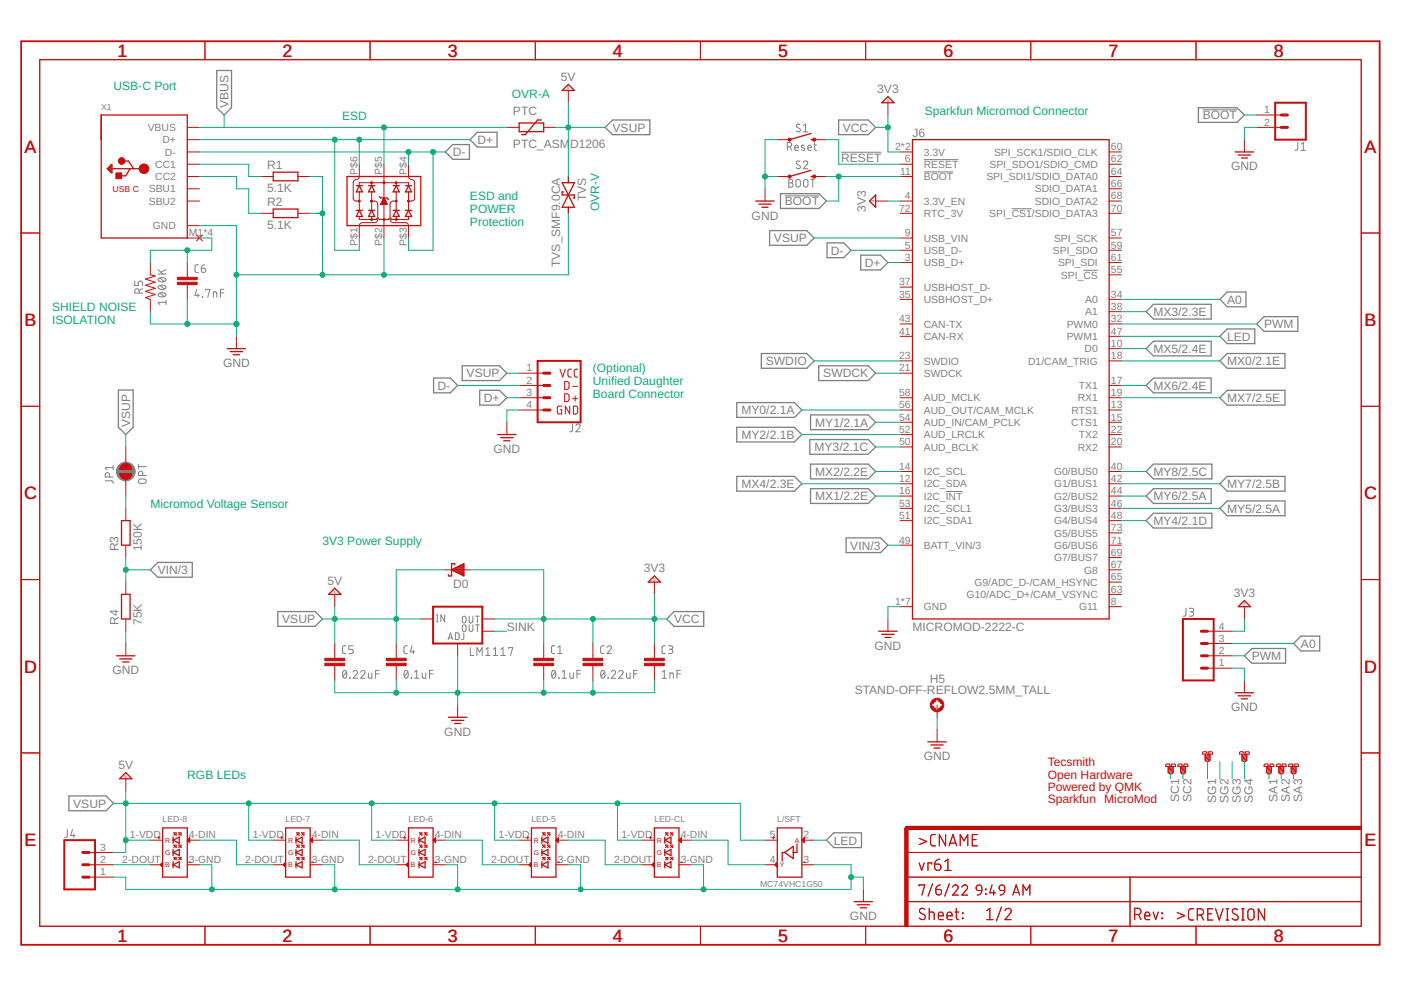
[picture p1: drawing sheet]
<svg xmlns="http://www.w3.org/2000/svg" width="297mm" height="210mm" viewBox="0 0 297 210" stroke-linecap="round" stroke-linejoin="round" font-family="sans-serif">
<g fill="none" stroke="#808080" stroke-width=".21">
<path d="M166.9 31.1h.5a.47 .47 0 0 0 .5-.4 .47 .47 0 0 0-.5-.5h-.5v1.7M167.2 38h.5a.37 .37 0 0 1 .4 .4 .37 .37 0 0 1-.4 .4 .47 .47 0 0 1 .5 .4 .47 .47 0 0 1-.5 .5h-.5zM167.2 38.8h.5M167.5 31.1l.4 .8M168.5 31.3h.7a.39 .39 0 0 0-.2-.5 .39 .39 0 0 0-.5 .3l.1 .7 .6 .1M168.9 38.2l.3-.2 .3 .2 .2 1a.47 .47 0 0 1-.5 .5 .47 .47 0 0 1-.4-.5zM169.6 26.4l-.4-.1-.3 .1-.1 .3 .1 .2 .6 .4a.45 .45 0 0 1 0 .7 .45 .45 0 0 1-.7-.3M169.6 34.2l-.5-.1-.3 .4 .1 .2 .6 .4a.38 .38 0 0 1 .1 .5 .38 .38 0 0 1-.5 .2l-.3-.2M170.3 34.5a.46 .46 0 0 1 .7-.4 .46 .46 0 0 1 .1 .8l-.8 .9h1M170.3 26.7l.5-.4v1.7M170.3 28h1M170.5 38.2l.3-.2 .4 .2 .1 1a.47 .47 0 0 1-.5 .5 .47 .47 0 0 1-.4-.5z"/>
<path d="M170.5 30.9l-.4-.1-.2 .2 .7 .5v.2l-.2 .2-.5-.1M171.3 31.3h.7a.39 .39 0 0 0-.2-.5 .39 .39 0 0 0-.5 .3l.1 .7 .6 .1M171.9 38h.9M172.3 38v1.7M172.6 30.8h.5M172.7 30.2v1.5l.4 .2M178.4 32.3h8.5M195.9 36.4h6.2M195.9 33.8h7.3M255 23.3h7.3M275.1 30.2v1.4l-.5 .3M275.9 31.9h.9"/>
<path d="M275.9 30.6l.4-.4v1.7M28.6 59.6v.9h.7v-.5a.47 .47 0 0 1 .5-.4 .47 .47 0 0 1 .4 .4v.5M33.5 58.1h1.7M33.5 57.2l1 .9M33.6 59.1a1.07 1.07 0 0 1 1.6 .2 .98 .98 0 0 1-1.7 0zM33.9 58.9l.9 .8M35.2 57.2l-1 .5M42.1 56.1l-.5 .1-.3 .3 .1 1.1 .2 .2h.5M42.7 56.9h.5a.47 .47 0 0 1 .4 .5 .47 .47 0 0 1-.5 .4 .47 .47 0 0 1-.4-.5zM43.4 56.1l-.6 .3-.1 .5M166.4 41.5h7.3M214.5 44.3h4.3"/>
<path d="M229.7 57.3h3M29.5 62.1v-.4a.47 .47 0 0 0-.5-.5 .47 .47 0 0 0-.4 .5v.4h1.6M30.2 61.2l-.7 .4M33.6 62.3a1.03 1.03 0 0 1 1.6 .2 1.01 1.01 0 0 1-1.7 0zM33.6 60.7a1.07 1.07 0 0 1 1.6 .2 .98 .98 0 0 1-1.7 0zM33.9 62.1l.9 .8M33.9 60.5l.9 .8M35.2 64.1h-1.7l.4 .5M35.2 63.6v1M41.7 61.3l-.4 1.3h1M42 62.3v.7M42.9 62.9l.1 .1z"/>
<path d="M43.6 61.5v-.2h.9l-.5 1.7M45.2 63v-1.1l.7 .1 .1 1M46.7 62.1h.8M47.5 61.3h-.8v1.7M24 98.7v.9M24 99.1h-1.7l.4 .5M29.4 98.5v.9M29.4 98.9h1.6M121.4 89.9l-.1 1.4-.2 .2h-.3M122.1 90.3a.45 .45 0 0 1 .6-.4 .45 .45 0 0 1 .2 .7l-.8 .9h.9M22.3 101.9l1.4 .1 .3 .2v.3M23.2 101.1v-.4a.47 .47 0 0 0-.4-.5 .47 .47 0 0 0-.5 .5v.4h1.7"/>
<path d="M29.5 101.7l1.1-.1a.47 .47 0 0 1 .4 .4 .47 .47 0 0 1-.4 .5l-1.1-.1-.1-.4zM30.3 100.8v-.4a.47 .47 0 0 0-.5-.5 .47 .47 0 0 0-.4 .5v.4h1.6M200.5 104.2h3.6M73.4 136.9h-.5l-.3 .4v1.1l.3 .2h.5M74.9 136.9h-.9v.8h.5a.46 .46 0 0 1 .4 .4 .46 .46 0 0 1-.4 .5h-.5M86.4 136.9h-.5l-.3 .4 .1 1.1 .2 .2h.5M87.4 136.9l-.4 1.3h.9M87.6 137.8v.8M92.5 131.8h.4M92.5 130.4h.4M92.7 130.4v1.4M94.3 130.4v1.4l-.8-1.4v1.4"/>
<path d="M95 135.6l.5-1.4 .5 1.4M95.1 135.2h.8M96.5 134.2h.6l.2 .2v1l-.2 .2h-.6zM98.1 132.6h.6l.1 .9a.39 .39 0 0 1-.4 .4 .39 .39 0 0 1-.4-.4zM98.1 130.8l.3-.2 .3 .2 .1 .9a.39 .39 0 0 1-.4 .4 .39 .39 0 0 1-.4-.4zM98.3 134.2v1.2l-.4 .2M99.5 132.5v1a.4 .4 0 0 0 .4 .4 .4 .4 0 0 0 .4-.4v-1M99.5 130.6v1.1a.4 .4 0 0 0 .4 .4 .4 .4 0 0 0 .4-.4v-1.1M99.7 137.3v1.7h.8M100.8 130.6h.8M100.8 132.5h.8M101.1 139v-1.7l.6 .9 .5-.9v1.7"/>
<path d="M101.2 130.6v1.5M101.2 132.5v1.4M103 139h.9M103 137.7l.4-.4v1.7M104.6 139h.9M104.6 137.7l.5-.4v1.7M106.2 139h.9M106.2 137.7l.5-.4v1.7M107.8 137.5v-.2h.9l-.5 1.7M117.7 136.9h-.5l-.3 .4v1.1l.3 .2h.5M118.3 138.6h.9M118.3 137.3l.4-.4v1.7"/>
<path d="M128.1 136.9h-.5l-.3 .4 .1 1.1 .2 .2h.5M128.7 137.3a.46 .46 0 0 1 .6-.4 .46 .46 0 0 1 .2 .8l-.8 .9h.9M141.1 136.9h-.5l-.2 .4v1.1l.2 .2h.5M141.7 136.9h.6a.37 .37 0 0 1 .3 .4 .37 .37 0 0 1-.3 .4h-.4M142.2 137.7a.46 .46 0 0 1 .4 .4 .46 .46 0 0 1-.4 .5h-.5M251.4 129v1.4l-.5 .2M252.2 129h.5a.37 .37 0 0 1 .4 .3 .37 .37 0 0 1-.4 .4h-.4M252.6 129.7a.47 .47 0 0 1 .5 .5 .47 .47 0 0 1-.5 .4h-.4M72.8 142.2l.3-.1a1.01 1.01 0 0 1 0 1.7 1.03 1.03 0 0 1-.3-1.6zM73.4 142.5l-.7 .9M74.1 143.7l.2 .1zM74.9 142.5a.46 .46 0 0 1 .6-.3 .46 .46 0 0 1 .1 .7l-.7 .9h.9"/>
<path d="M76.5 142.5a.46 .46 0 0 1 .6-.3 .46 .46 0 0 1 .2 .7l-.8 .9h.9M78.1 142.7v.9l.3 .2h.4v-1.1M79.6 142.9h.8M80.4 142.1h-.8v1.7M85.9 142.2l.2-.1a.98 .98 0 0 1 0 1.7 1.07 1.07 0 0 1-.2-1.6zM86.5 142.5l-.8 .9M87.2 143.7l.1 .1zM87.9 143.8h.9M87.9 142.5l.4-.4v1.7M89.5 142.7l.1 .9 .2 .2h.5v-1.1M91.1 142.9h.7M91.8 142.1h-.7v1.7"/>
<path d="M117.1 142.2l.3-.1a.98 .98 0 0 1 0 1.7 1.07 1.07 0 0 1-.3-1.6zM117.8 142.5l-.8 .9M118.5 143.7l.1 .1zM119.2 143.8h.9M119.2 142.5l.4-.4v1.7M120.8 142.7v.9l.3 .2h.5v-1.1M122.3 142.9h.8M123.1 142.1h-.8v1.7M127.6 142.2l.2-.1a.98 .98 0 0 1 0 1.7 1.07 1.07 0 0 1-.2-1.6zM128.2 142.5l-.8 .9M128.9 143.7l.1 .1zM129.6 142.5a.46 .46 0 0 1 .7-.3 .46 .46 0 0 1 .1 .7l-.8 .9h.9"/>
<path d="M131.2 142.5a.46 .46 0 0 1 .6-.4 .46 .46 0 0 1 .2 .8l-.8 .9h.9M132.8 142.7l.1 .9 .2 .2h.5v-1.1M134.3 142.9h.8M135.1 142.1h-.8v1.7M140.4 143.8h.9M140.4 142.5l.4-.4v1.7M142 143.8v-1.1l.7 .1 .1 1M143.5 142.9h.8M144.3 142.1h-.8v1.7M14.3 175.9l-.1 1.4-.2 .2h-.3M15.4 175.9l-.4 1.3h.9M15.6 176.8v.7"/>
</g>
<circle cx="26.7" cy="100" r="1.99" fill="#808080" stroke="#808080" stroke-width=".21"/>
<g fill="none" stroke="#808080" stroke-width=".28">
<path d="M46 14.9h3.1v7.9l-1.6 1.6-1.5-1.6zM94.4 32.2l1.6-1.6h3.5v3.2h-3.5zM101.2 28h4.2v3.2h-4.2l-1.5-1.6zM128.3 27l1.6-1.6h7.9v3.2h-7.9zM177.8 25.4h6.3l1.6 1.6-1.6 1.6h-6.3zM254.1 22.8h8.2l1.5 1.6-1.5 1.6h-8.2zM163.2 48.9h7.8l1.6 1.6-1.6 1.5h-7.8zM165.5 41.1h8.2l1.5 1.5-1.5 1.6h-8.2zM175.3 51.5h3.6l1.5 1.6-1.5 1.5h-3.6zM182.5 54.1h4.2l1.6 1.6-1.6 1.5h-4.2zM98 77.6h7.9l1.6 1.5-1.6 1.6h-7.9zM161.4 75h9.6l1.6 1.5-1.6 1.6h-9.6z"/>
<path d="M173.6 77.6h10.5l1.6 1.5-1.6 1.6h-10.5zM243 66.1l1.6-1.6h12.2v3.1h-12.2zM243 73.9l1.6-1.6h12.2v3.2h-12.2zM260.2 75h12.2v3.1h-12.2l-1.6-1.6zM260.2 69.7h5.8v3.2h-5.8l-1.6-1.6zM260.2 61.9h4v3.1h-4l-1.6-1.5zM266.4 68.7l1.6-1.6h7.2v3.2h-7.2zM25.1 82.7h3.1v7.9l-1.5 1.5-1.6-1.5zM91.9 80.2h3.6l1.5 1.5-1.5 1.6h-3.6zM101.7 82.8h4.2l1.6 1.5-1.6 1.6h-4.2zM156.2 85.4h12.2l1.6 1.5-1.6 1.6h-12.2zM156.2 90.6h12.2l1.6 1.5-1.6 1.6h-12.2z"/>
<path d="M171.7 93.2h12.4l1.6 1.6-1.6 1.5h-12.4zM171.9 98.4h12.2l1.6 1.6-1.6 1.5h-12.2zM171.9 88h12.2l1.6 1.5-1.6 1.6h-12.2zM243 100l1.6-1.6h12.3v3.1h-12.3zM243 81.7l1.6-1.5h12.2v3.1h-12.2zM260.2 82.8h12.2v3.1h-12.2l-1.6-1.6zM156.2 101h12.2l1.6 1.6-1.6 1.5h-12.2zM171.9 103.6h12.2l1.6 1.6-1.6 1.5h-12.2zM179.4 114h7.3l1.6 1.6-1.6 1.6h-7.3zM243 110.4l1.6-1.6h12.3v3.2h-12.3zM243 105.2l1.6-1.6h12.2v3.1h-12.2zM260.2 106.2h12.2v3.1h-12.2l-1.6-1.5z"/>
<path d="M260.2 101h12.2v3.1h-12.2l-1.6-1.5zM31.9 120.8l1.5-1.5h7.4v3.1h-7.4zM58.9 129.7h7.9l1.6 1.5-1.6 1.6h-7.9zM141.4 131.2l1.5-1.5h6.3v3.1h-6.3zM263.8 139l1.6-1.5h7.2v3.1h-7.2zM274.3 136.4l1.5-1.5h4v3.1h-4zM14.6 168.8h7.9l1.6 1.5-1.6 1.6h-7.9zM175.2 178.1l1.6-1.5h5.8v3.1h-5.8z"/>
</g>
<g fill="#c90d0c" stroke="#c90d0c" stroke-width=".21">
<path d="M191.9 175.6h.6v20.8h-.6z"/>
<path d="M192.2 175.2h96.4v.7h-96.4z"/>
<path d="M24.6 36.7h1.2v1.2h-1.2z"/>
<path d="M113.2 140.6h4.2v.5h-4.2z"/>
<path d="M113.2 139.6h4.2v.5h-4.2z"/>
<path d="M81.9 140.6h4.2v.5h-4.2z"/>
<path d="M81.9 139.6h4.2v.5h-4.2z"/>
<path d="M123.6 140.6h4.2v.5h-4.2z"/>
<path d="M123.6 139.6h4.2v.5h-4.2z"/>
<path d="M68.9 140.6h4.2v.5h-4.2z"/>
<path d="M68.9 139.6h4.2v.5h-4.2z"/>
<path d="M136.7 140.6h4.1v.5h-4.1z"/>
<path d="M136.7 139.6h4.1v.5h-4.1z"/>
<path d="M37.6 59.8h4.2v.5h-4.2z"/>
<path d="M37.6 58.8h4.2v.5h-4.2z"/>
</g>
<g fill="none" stroke="#c90d0c" stroke-width=".21">
<path d="M8.4 12.7h280.2v183.7h-280.2zM43.5 8.8v3.9M78.5 8.8v3.9M113.5 8.8v3.9M120.5 19.2v2.6M148.5 8.8v3.9M183.5 8.8v3.9M218.5 8.8v3.9M253.6 8.8v3.9M39.7 32.2h2.6M39.7 34.8h2.6M39.7 37.4h2.6"/>
<path d="M39.7 27h2.6M39.7 29.6h2.6M55.3 37.4h2.6M63.2 37.4h2.6M76.2 34.8v2.8l-.3 .4-.9 .3-.1 .4v3.5l.4 .4h.9M76.2 39.4v-.7h10.4v.7M78.8 38.7v.7M81.4 34.8v7.2M84 38.7v.7M86.6 34.8v2.8l.3 .4 .9 .3 .1 .4v3.5l-.4 .4h-.9M107.5 27h2.6M115.3 27h2.6"/>
<path d="M164.8 37.4h2.6M164.8 29.6h2.6M172.6 37.4h2.6M172.6 29.6h2.6M188.3 21.8v2.6M190.9 32.2h2.6M190.9 34.8h2.6M190.9 37.4h2.6M235.2 32.2h2.6M235.2 34.8h2.6M235.2 37.4h2.6M263.8 29.6v2.6"/>
<path d="M266.4 27h5.3M266.4 24.4h5.3M4.5 49.4h3.9M31.9 55.7v2.6l1 .2-2.1 .7 2.1 .6-2.1 .7 2.1 .6-2.1 .7 2.1 .6-2.1 .7 1.1 .4v2.6M39.7 40h2.6M39.7 42.6h2.6M39.7 50.5h2.6M39.7 47.8h2.6M39.7 55.7v3.1M41.7 49.8l1.2 1.3M42.9 49.8l-1.2 1.3M55.3 45.2h2.6"/>
<path d="M63.2 45.2h2.6M76.2 45.9v.6h3.6l.2-.3 .3 .1 .1 .2h2l.2-.3 .3 .1 .1 .2h3.6v-.6M76.2 40.7v3.9M78.8 42.6l.9 .1 .4 .4v3.6l-.3 .4-.4 .1h-2.6l-.5 .3-.1 .3v2.7M78.8 40.7v3.9M78.8 45.9v.6M80.8 43.2h1.2M80.8 43.1h1.2M80.9 43h1M80.9 42.9h1M81 42.8h.8M81 42.7h.8"/>
<path d="M81.1 42.7h.6M81.1 42.5h.6M81.2 42.4h.4M81.3 42.2h.2M81.3 42.1h.2M81.4 42.1h.1M81.4 43.3v7.2M81.4 42l.6 1.3h-1.2zM84 42.6l-.9 .1-.4 .4v3.6l.3 .4 .4 .1h2.6l.5 .3 .1 .3v2.7M84 40.7v3.9M84 45.9v.6M86.6 40.7v3.9"/>
<path d="M162.2 40v2.6M185.7 42.6h2.6M190.9 42.6h2.6M190.9 45.2h2.6M190.9 50.5h2.6M190.9 53.1h2.6M190.9 55.7h2.6M235.2 40h2.6M235.2 42.6h2.6M235.2 45.2h2.6M235.2 50.5h2.6M235.2 53.1h2.6"/>
<path d="M235.2 55.7h2.6M235.2 58.3h2.6M288.6 49.4h3.9M39.7 60.3v3.2M50.1 71.3v2.6M110.1 79.1h5.2M118.7 78.3l.6 1.6 .5-1.6M121.2 78.3h-.6l-.2 .4 .1 1.1 .7 .1M122.5 78.3h-.5l-.2 .4v1l.2 .2h.5M190.9 79.1h2.6M190.9 76.5h2.6M190.9 63.5h2.6"/>
<path d="M190.9 71.3h2.6M190.9 68.7h2.6M190.9 60.9h2.6M235.2 73.9h2.6M235.2 76.5h2.6M235.2 66.1h2.6M235.2 63.5h2.6M235.2 71.3h2.6M235.2 68.7h2.6M4.5 86.1h3.9M26.7 94.8v3.5M107.5 89.5v2.6"/>
<path d="M110.1 84.3h5.2M110.1 81.7h5.2M110.1 86.9h5.2M119.1 86.1h-.7l-.2 .2v1.2l.2 .2 .7 .1v-1h-.3M119.7 83.5h.7l.2 .3v.9l-.2 .4-.7 .1zM119.7 80.9h.7l.2 .3v.9l-.2 .4h-.7zM120.8 86.1v1.7l-.9-1.7v1.7M121.4 84.5h1.1M121.4 81.9h1.1M121.6 86.1h.6l.3 .3v1.1l-.3 .2-.6 .1zM121.9 84v1.1M190.9 84.3h2.6"/>
<path d="M190.9 100h2.6M190.9 89.5h2.6M190.9 86.9h2.6M190.9 94.8h2.6M190.9 92.1h2.6M235.2 84.3h2.6M235.2 100h2.6M235.2 81.7h2.6M235.2 89.5h2.6M235.2 86.9h2.6M235.2 94.8h2.6M235.2 92.1h2.6"/>
<path d="M288.6 86.1h3.9M26.7 101.7v3.5M26.7 107.8v2.6M26.7 115.6v2.6M190.9 105.2h2.6M190.9 102.6h2.6M190.9 115.6h2.6M190.9 107.8h2.6M190.9 110.4h2.6M235.2 105.2h2.6M235.2 102.6h2.6M235.2 115.6h2.6"/>
<path d="M235.2 107.8h2.6M235.2 110.4h2.6M235.2 113h2.6M235.2 118.2h2.6M4.5 122.9h3.9M26.7 123.4v2.6M26.7 131.2v2.6M26.7 136.4v2.6M71 126v2.6M71 136.4v3.2M84 136.4v3.2M89.2 131.2h2.6"/>
<path d="M94.4 120.8h5.3M97 136.4v2.6M102.3 133.8h2.6M102.3 131.2h2.6M115.3 136.4v3.2M125.7 136.4v3.2M138.7 123.4v2.6M138.7 136.4v3.2M188.3 131.2v2.6M190.9 128.6h2.6M235.2 128.6h2.6M235.2 120.8h2.6"/>
<path d="M235.2 123.4h2.6M235.2 126h2.6M256 139h5.2M256 136.4h5.2M256 133.8h5.2M263.8 128.6v2.6M288.6 122.9h3.9M4.5 159.6h3.9M71 141.1v3.2M84 141.1v3.2M97 149.5v2.6M115.3 141.1v3.2"/>
<path d="M125.7 141.1v3.2M138.7 141.1v3.2M198.7 149.5v2.6M198.7 154.7v2.6M255.1 159.4h.7v.2h.5v-.2h.6l.2 .5h-2.1zM255.5 159.9v1.3M256 141.7h5.2M262.9 159.4h.7v.2h.5v-.2h.5l.3 .1v.4h-2.1zM263.3 159.9v1.3M263.8 144.3v2.6M288.6 159.6h3.9M26.7 165.1v2.6"/>
<path d="M31.9 178.1h2.6M33.4 177.6h.6M33.7 177.4v.5M36.8 176.6h.6v.5zM36.8 179.2h.6v.5zM37.1 176.8l-.3 .3M37.1 179.5l-.3 .2M37.9 176.6h.5v.5zM37.9 179.2h.5v.5zM38.1 176.8l-.2 .3M38.1 179.5l-.2 .2M39.8 178.1h.4"/>
<path d="M39.8 178.2h.4M39.9 177.9h.3M39.9 178.4h.3M40 177.9h.2M40 178.5h.2M40.1 177.8h.1M40.1 178.5h.1M40.2 177.7h.1M40.2 178.6h.1M40.2 177.6v1.1l-.5-.6zM42.3 178.1l-2.6 .1M57.9 178.1h2.7"/>
<path d="M59.5 177.6h.5M59.8 177.4v.5M62.9 176.6h.5v.5zM62.9 179.2h.5v.5zM63.2 176.8l-.3 .3M63.2 179.5l-.3 .2M63.9 176.6h.6v.5zM63.9 179.2h.6v.5zM64.2 176.8l-.3 .3M64.2 179.5l-.3 .2M65.8 178.1h.5M65.9 178.2h.4"/>
<path d="M66 177.9h.3M66 178.4h.3M66.1 178.5h.2M66.1 177.8h.2M66.2 178.5h.1M66.3 177.7h.1M66.3 177.6v1.1l-.5-.6zM66.3 178.6v.1M68.4 178.1l-2.6 .1M84 178.1h2.6M85.6 177.6h.5M85.8 177.4v.5"/>
<path d="M89 176.6h.5v.5zM89 179.2h.5v.5zM89.2 176.8l-.2 .3M89.2 179.5l-.2 .2M90 176.6h.5v.5zM90 179.2h.5v.5zM90.3 176.8l-.3 .3M90.3 179.5l-.3 .2M91.8 178.1h2.6M91.8 178.1l.6-.5v1.1zM91.9 178.1h.5M91.9 178.2h.5"/>
<path d="M92 177.9h.4M92 178.4h.4M92.1 177.9h.3M92.1 178.5h.3M92.2 177.8h.2M92.2 178.5h.2M92.3 177.7h.1M92.3 178.6h.1M110.1 178.1h2.6M111.6 177.6h.6M111.9 177.4v.5M115 176.6h.5v.5z"/>
<path d="M115 179.2h.5v.5zM115.3 176.8l-.3 .3M115.3 179.5l-.3 .2M116.1 176.6h.5v.5zM116.1 179.2h.5v.5zM116.3 176.8l-.2 .3M116.3 179.5l-.2 .2M117.9 178.1h2.6M117.9 178.1l.5-.5v1.1zM118 178.1h.4M118 178.2h.4M118.1 177.9h.3"/>
<path d="M118.1 178.4h.3M118.2 177.9h.2M118.2 178.5h.2M118.3 177.8h.1M118.3 178.5h.1M118.4 177.7h.1M118.4 178.6h.1M136.1 178.1h2.6M137.7 177.6h.5M138 177.4v.5M141.1 176.6h.5v.5zM141.1 179.2h.5v.5z"/>
<path d="M141.4 176.8l-.3 .3M141.4 179.5l-.3 .2M142.1 176.6h.5v.5zM142.1 179.2h.5v.5zM142.4 176.8l-.3 .3M142.4 179.5l-.3 .2M144 178.1h.5M144.1 178.2h.4M144.1 177.9h.4M144.2 178.4h.3M144.2 177.9h.3M144.3 178.5h.2"/>
<path d="M144.3 177.8h.2M144.4 178.5h.1M144.4 177.7h.1M144.5 177.6v1.1l-.5-.6zM144.5 178.6v.1M146.6 178.1l-2.6 .1M162.2 178.1h2.6M163.8 177.6h.5M164 177.4v.5M170 178.1h2.6M170 178.1l.5-.5v1.1zM170.1 178.1h.4"/>
<path d="M170.1 178.2h.4M170.2 177.9h.3M170.2 178.4h.3M170.3 178.5h.2M170.3 177.9h.2M170.4 177.8h.1M170.4 178.5h.1M170.5 177.7h.1M170.5 178.6h.1M194.9 177.7l1.6 .7-1.6 .7M198.4 177h-.6a.51 .51 0 0 0-.5 .5v1.5l.4 .3h.7M200.5 177v2.3l-1.3-2.3v2.3"/>
<path d="M201.2 179.3l.8-2.3 .8 2.3M201.4 178.8h1.2M203.6 179.3v-2.3l.8 1.3 .8-1.3v2.3M206.1 178h.8M207.2 177h-1.1v2.3h1.1M247.2 162.1l.7-.1v.2h.6v-.2h.6l.1 .5h-2zM247.7 162.5v1.3M247.7 163.8l.2 .3M247.7 162.8l1-.3v1.3M248.7 163.8l-.2 .3h-.6M248.7 162.8l-1 .2M248.7 163l-1 .3"/>
<path d="M248.7 163.3l-1 .3M248.7 163.6l-1 .2M248.7 163.8l-.8 .3M249.8 162.1l.7-.1v.2h.6v-.2h.6l.1 .5h-2zM250.3 162.5v1.3M250.3 163.8l.2 .3M250.3 162.8l1-.3v1.3M251.3 163.8l-.2 .3h-.6M251.3 162.8l-1 .2M251.3 163l-1 .3M251.3 163.3l-1 .3M251.3 163.6l-1 .2"/>
<path d="M251.3 163.8l-.8 .3M255.5 161.2l.3 .3M255.5 160.2l1-.3v1.3M256.5 161.2l-.2 .3h-.5M256.5 160.2l-1 .2M256.5 160.4l-1 .3M256.5 160.7l-1 .3M256.5 161l-1 .2M256.5 161.2l-.7 .3M263.3 161.2l.3 .3M263.3 160.2l1.1-.3v1.3M264.4 161.2l-.3 .3h-.5"/>
<path d="M264.4 160.2l-1.1 .2M264.4 160.4l-1.1 .3M264.4 160.7l-1.1 .3M264.4 161l-1.1 .2M264.4 161.2l-.8 .3M268.1 162.1l.7-.1v.2h.5v-.2h.6l.2 .5h-2.1zM268.5 162.5v1.3M268.5 163.8l.3 .3M268.5 162.8l1.1-.3v1.3M269.6 163.8l-.3 .3h-.5M269.6 162.8l-1.1 .2M269.6 163l-1.1 .3"/>
<path d="M269.6 163.3l-1.1 .3M269.6 163.6l-1.1 .2M269.6 163.8l-.8 .3M270.7 162.1l.7-.1v.2h.5v-.2h.6l.2 .5h-2.1zM271.1 162.5v1.3M271.1 163.8l.3 .3M271.1 162.8l1.1-.3v1.3M272.2 163.8l-.3 .3h-.5M272.2 162.8l-1.1 .2M272.2 163l-1.1 .3M272.2 163.3l-1.1 .3M272.2 163.6l-1.1 .2"/>
<path d="M272.2 163.8l-.8 .3M273.3 162.1l.7-.1v.2h.5v-.2h.6l.2 .5h-2.1zM273.7 162.5v1.3M273.7 163.8l.3 .3M273.7 162.8l1.1-.3v1.3M274.8 163.8l-.3 .3h-.5M274.8 162.8l-1.1 .2M274.8 163l-1.1 .3M274.8 163.3l-1.1 .3M274.8 163.6l-1.1 .2M274.8 163.8l-.8 .3M18.9 186h5.2"/>
<path d="M18.9 180.7h5.2M18.9 183.3h5.2M31.9 183.3h2.6M34 183.3h.5M34.1 183.5h.4M34.1 183.2h.4M34.2 183.6h.3M34.2 183.1h.3M34.3 183.7h.2M34.3 183h.2M34.4 183.8h.1M34.4 182.9h.1"/>
<path d="M34.5 182.8v1.1l-.5-.6zM34.5 183.9h.1M36.8 181.8h.6v.5zM37.1 182.1l-.3 .2M37.9 181.8h.5v.5zM38.1 182.1l-.2 .2M39.7 183.3h2.6M40 182.8h.5M43.5 196.4v3.9M57.9 183.3h2.7M60 183.3l.6-.5v1.1zM60.1 183.3h.5"/>
<path d="M60.2 183.5h.4M60.2 183.2h.4M60.2 183.6h.4M60.3 183.1h.3M60.3 183.7h.3M60.4 183h.2M60.5 183.8h.1M60.5 182.9h.1M60.5 183.9h.1M62.9 181.8h.5v.5zM63.2 182.1l-.3 .2M63.9 181.8h.6v.5z"/>
<path d="M64.2 182.1l-.3 .2M65.8 183.3h2.6M66 182.8h.5M78.5 196.4v3.9M84 183.3h2.6M86.1 183.3l.5-.5v1.1zM86.2 183.3h.4M86.2 183.5h.4M86.3 183.2h.3M86.3 183.6h.3M86.4 183.1h.2M86.4 183.7h.2"/>
<path d="M86.5 183h.1M86.5 183.8h.1M86.6 182.9h.1M89 181.8h.5v.5zM89.2 182.1l-.2 .2M90 181.8h.5v.5zM90.3 182.1l-.3 .2M91.8 183.3h2.6M92.1 182.8h.5M110.1 183.3h2.6M112.2 183.3h.5M112.3 183.5h.4"/>
<path d="M112.3 183.2h.4M112.4 183.6h.3M112.4 183.1h.3M112.5 183.7h.2M112.5 183h.2M112.6 183.8h.1M112.6 182.9h.1M112.7 182.8v1.1l-.5-.6zM112.7 183.9h.1M113.5 196.4v3.9M115 181.8h.5v.5zM115.3 182.1l-.3 .2"/>
<path d="M116.1 181.8h.5v.5zM116.3 182.1l-.2 .2M117.9 183.3h2.6M118.2 182.8h.5M136.1 183.3h2.6M138.2 183.3l.5-.5v1.1zM138.3 183.3h.4M138.3 183.5h.4M138.4 183.2h.3M138.4 183.6h.3M138.5 183.1h.2M138.5 183.7h.2"/>
<path d="M138.6 183h.1M138.6 183.8h.1M138.7 182.9h.1M138.7 183.9h.1M141.1 181.8h.5v.5zM141.4 182.1l-.3 .2M142.1 181.8h.5v.5zM142.4 182.1l-.3 .2M144 183.3h2.6M144.2 182.8h.5M148.5 196.4v3.9M162.2 183.3h2.6"/>
<path d="M164.3 183.3l.5-.5v1.1zM164.4 183.3h.4M164.4 183.5h.4M164.5 183.2h.3M164.5 183.6h.3M164.5 183.1h.3M164.6 183.7h.2M164.7 183h.1M164.7 183.8h.1M164.8 182.9h.1M164.8 183.9h.1M170 183.3h2.6"/>
<path d="M170.3 182.8h.5M183 188.6v2.6M183.5 196.4v3.9M192.2 191.2h96.4M192.2 186h96.4M192.2 180.7h96.4M194.9 187.9v-.3h1.2l-.6 2.2M194.9 183l.5 1.6 .5-1.6M196.1 192.8a.59 .59 0 0 0-.9-.1 .59 .59 0 0 0 0 .9l.7 .4a.6 .6 0 0 1 .1 .9 .6 .6 0 0 1-.9-.1l-.2-.2M197 193.4h.8l.2 .2 .1 1.4M197 192.6v2.4M197.5 183.2v-.2h-.8v1.6"/>
<path d="M197.7 187.4l-.9 2.6M198.2 183.2h.8a.67 .67 0 0 1 .5 .8 .67 .67 0 0 1-.7 .5 .67 .67 0 0 1-.6-.6zM198.4 188.6h.7a.6 .6 0 0 1 .5 .6 .6 .6 0 0 1-.6 .6 .6 .6 0 0 1-.6-.6zM198.9 194.2h1.1a.56 .56 0 0 0-.4-.8 .56 .56 0 0 0-.7 .5l.2 1 .9 .1M199.2 182.2l-.7 .3-.3 .7M199.4 187.6l-.7 .3-.3 .7M200.3 182.7l.7-.5v2.4M200.3 184.6h1.4M200.8 194.2h1.1a.57 .57 0 0 0-.4-.8 .57 .57 0 0 0-.7 .5l.1 1 1 .1M201.3 187.4l-1 2.6M202 188.1a.59 .59 0 0 1 .8-.5 .59 .59 0 0 1 .2 1l-1 1.2h1.2M202.5 193.4h.8"/>
<path d="M202.8 192.6v2.1l.5 .3M203.9 188.1a.59 .59 0 0 1 .9-.5 .59 .59 0 0 1 .2 1l-1.1 1.2h1.2M204 193.6l.2 .1zM204 194.6l.2 .2zM207.1 187.8l.6-.2 .4 .4 .1 .8h-.8a.58 .58 0 0 1-.4-.4 .58 .58 0 0 1 .1-.6zM208.2 188.8l-.3 .7-.7 .3M209 188.5l.1 .1zM209 189.5l.1 .1zM209.2 195h1.3M209.2 193.1l.7-.5v2.4M210.3 187.6l-.5 1.7h1.3M210.7 188.8v1"/>
<path d="M212 187.8l.5-.2 .5 .4v.8h-.7a.58 .58 0 0 1-.5-.4 .58 .58 0 0 1 .2-.6zM212.3 192.3l-1 2.9M213 188.8l-.3 .7-.6 .3M213.1 193.1a.66 .66 0 0 1 .9-.5 .66 .66 0 0 1 .2 1.1l-1.1 1.3h1.3M214.7 189.8l.8-2.2 .7 2.2M214.9 189.2h1.1M216.9 189.8v-2.2l.7 1.2 .8-1.2v2.2M218.5 196.4v3.9M239.6 186v10.5M240.6 193.9h.7a.67 .67 0 0 0 .6-.7 .67 .67 0 0 0-.6-.6h-.7v2.4M241.4 193.9l.5 1.1M242.7 194.2h1.1a.56 .56 0 0 0-.4-.8 .56 .56 0 0 0-.7 .5l.1 1 1 .1"/>
<path d="M244.5 193.4l.5 1.6 .6-1.6M246.3 194.6l.2 .2zM246.3 193.6l.2 .1zM249.6 193.5l1.6 .6-1.6 .7M253.1 192.7h-.8l-.3 .5 .1 1.7 .3 .2h.7M253.6 196.4v3.9M253.9 194h.6a.67 .67 0 0 0 .7-.7 .67 .67 0 0 0-.7-.6h-.6v2.4M254.7 194l.5 1.1M256.1 193.7h.8M257.1 192.7h-1v2.4h1M257.7 192.7l.8 2.4 .8-2.4M260 195.1h.5"/>
<path d="M260 192.7h.5M260.2 192.7v2.4M262.4 192.9a.59 .59 0 0 0-.9-.1 .59 .59 0 0 0 0 .9l.8 .4a.6 .6 0 0 1 .1 .9 .6 .6 0 0 1-.9-.1l-.3-.1M263.2 195.1h.6M263.2 192.7h.6M263.5 192.7v2.4M264.7 193a.67 .67 0 0 1 .7-.3 .67 .67 0 0 1 .5 .7v1a.67 .67 0 0 1-.7 .7 .67 .67 0 0 1-.6-.7zM268.1 192.7v2.4l-1.3-2.4v2.4"/>
</g>
<g fill="none" stroke="#c90d0c" stroke-width=".63">
<path d="M271.7 27h1.3M271.7 24.4h1.3M115.3 79.1h1.3M115.3 84.3h1.3M115.3 81.7h1.3M115.3 86.9h1.3M254.7 136.4h1.3M254.7 139h1.3M254.7 133.8h1.3M254.7 141.7h1.3M193.5 175.5h-1.3v1.3M17.5 180.7h1.4"/>
<path d="M17.5 183.3h1.4M17.5 186h1.4"/>
</g>
<path d="M4.5 8.8h288v191.5h-288z" fill="none" stroke="#c90d0c" stroke-width=".32"/>
<g fill="none" stroke="#c90d0c" stroke-width=".28">
<path d="M119.2 19.2l1.3-1.3 1.3 1.3zM21.5 24.4h18.2v26.1h-18.2zM21.5 24.4l-.1 5.2M22.7 35.8l.9-.8h.1v1.6h-.1zM22.9 35.8l.4-.4v.8l-.2-.4M23.6 35v1.4M23.7 35.8h6.8M26.2 34.1h1l1.1 1.7M27.6 35.8l-.9 1.5h-1.3M57.9 36.5h5.3v1.8h-5.3zM73.6 37.4h15.6v10.4h-15.6zM75.5 39.4h1.3"/>
<path d="M76.2 39.4l.6 1.3h-1.3zM78.1 39.4h1.3M78.8 39.4l.6 1.3h-1.3zM83.4 39.4h1.3M84 39.4l.7 1.3h-1.3zM86 39.4h1.3M86.6 39.4l.7 1.3h-1.3zM110.1 26.1h5.2v1.8h-5.2zM114.8 25.4h-.8l-2.6 3.2h-.8M119.2 38.7h2.6l-1.3 2.6zM120.5 37.4v1.3M172 29.6h.6"/>
<path d="M172 37.4h.6M172 28.3l-4.6 1.3M172 36.1l-4.6 1.3M186.9 21.8l1.4-1.3 1.3 1.3zM193.5 29.6h41.7v101.6h-41.7zM261.9 32.2h3.9M262.5 32.9h2.6M263.2 33.5h1.3M57.9 44.3h5.3v1.8h-5.3zM75.5 44.6h1.3M76.2 44.6l.6 1.3h-1.3zM78.1 44.6h1.3"/>
<path d="M78.8 44.6l.6 1.3h-1.3zM80.4 41.7l.4 .3h1.2l.4 .3M81.4 42l.6 1.3h-1.2zM83.4 44.6h1.3M84 44.6l.7 1.3h-1.3zM86 44.6h1.3M86.6 44.6l.7 1.3h-1.3zM119.4 40.7h-.2v.6h2.6v.7h-.3M120.5 43.9v1.3M120.5 41.3l1.3 2.6h-2.6zM160.2 42.6h3.9M160.9 43.3h2.6"/>
<path d="M161.5 43.9h1.3M184.3 42.6l1.4-1.3v2.6zM48.2 73.9h3.9M48.8 74.5h2.6M49.5 75.2h1.3M105.5 92.1h3.9M106.2 92.8h2.6M106.8 93.5h1.3M25.8 110.4h1.8v5.2h-1.8zM96.4 119.8v-.3h-.7v2.6h-.6v-.2M97.5 120h.8M97.9 119.7h.4"/>
<path d="M24.7 139h3.9M25.4 139.7h2.6M25.8 126h1.8v5.2h-1.8zM71 124.7l1.3 1.3h-2.6zM95.7 120.8l2.6-1.3v2.6zM95.8 120.9h2.5M96.1 120.6h2.2M96.3 121.1h2M96.5 120.4h1.8M96.8 121.3h1.5M97 120.2h1.3M97.2 121.6h1.1"/>
<path d="M97.7 121.8h.6M98.1 122h.2M137.4 123.4l1.3-1.3 1.3 1.3zM186.3 133.8h3.9M186.9 134.5h2.7M187.6 135.1h1.3M262.5 128.6l1.3-1.3 1.3 1.3zM26 140.4h1.3M95.1 152.1h3.9M95.7 152.7h2.6M96.4 153.4h1.3M196.7 157.3h3.9"/>
<path d="M197.4 157.9h2.6M198 158.6h1.3M261.9 146.9h3.9M262.5 147.5h2.6M263.2 148.2h1.3M25.4 165.1l1.3-1.3 1.3 1.3zM34.5 175.5h5.2v10.5h-5.2zM36.7 178.1l1.3-.6v1.3zM36.7 177.5v1.3M60.6 175.5h5.2v10.5h-5.2zM62.8 178.1l1.3-.6v1.3zM62.8 177.5v1.3"/>
<path d="M86.6 175.5h5.2v10.5h-5.2zM88.8 178.1l1.3-.6v1.3zM88.8 177.5v1.3M112.7 175.5h5.2v10.5h-5.2zM114.9 178.1l1.3-.6v1.3zM114.9 177.5v1.3M138.7 175.5h5.3v10.5h-5.3zM140.9 178.1l1.4-.6v1.3zM140.9 177.5v1.3M164.8 175.5h5.2v10.5h-5.2zM169 178.9v1.8h-.8M36.7 180.7l1.3-.6v1.3z"/>
<path d="M36.7 183.3l1.3-.6v1.3zM36.7 180.1v1.3M36.7 182.7v1.3M62.8 180.7l1.3-.6v1.3zM62.8 183.3l1.3-.6v1.3zM62.8 180.1v1.3M62.8 182.7v1.3M88.8 180.7l1.3-.6v1.3zM88.8 183.3l1.3-.6v1.3zM88.8 180.1v1.3M88.8 182.7v1.3M114.9 180.7l1.3-.6v1.3z"/>
<path d="M114.9 183.3l1.3-.6v1.3zM114.9 180.1v1.3M114.9 182.7v1.3M140.9 180.7l1.4-.6v1.3zM140.9 183.3l1.4-.6v1.3zM140.9 180.1v1.3M140.9 182.7v1.3M166.4 180.7l1.8-1.2v2.6zM166.4 180.7h-.6v1.9M181.1 191.2h3.9M181.7 191.8h2.6M182.4 192.5h1.3"/>
</g>
<g fill="#c90d0c" stroke="#c90d0c" stroke-width=".21">
<path d="M197.6 148.5a1.43 1.43 0 0 1 2.3 .2 1.43 1.43 0 0 1-.8 2.1 1.43 1.43 0 0 1-1.8-1.3h.2a1.17 1.17 0 0 1 1.7-1.1 1.17 1.17 0 0 1 .2 2 1.17 1.17 0 0 1-1.9-.6v-.3h-.2z" fill-rule="evenodd"/>
<path d="M76.1 42.5h.2v.3h-.2l-.1-.2h.2h-.2z" fill-rule="evenodd"/>
<path d="M78.7 42.5h.2v.3h-.2l-.1-.2h.3h-.3z" fill-rule="evenodd"/>
<path d="M78.7 38.6h.2v.3h-.2l-.1-.2h.3h-.3z" fill-rule="evenodd"/>
<path d="M78.7 46.4h.2v.3h-.2l-.1-.2h.3h-.3z" fill-rule="evenodd"/>
<path d="M81.3 38.6h.2v.3h-.2l-.1-.2h.3h-.3z" fill-rule="evenodd"/>
<path d="M81.3 46.4h.2v.3h-.2l-.1-.2h.3h-.3z" fill-rule="evenodd"/>
<path d="M83.9 38.6h.2v.3h-.2l-.1-.2h.3h-.3z" fill-rule="evenodd"/>
<path d="M83.9 42.5h.2v.3h-.2l-.1-.2h.3h-.3z" fill-rule="evenodd"/>
<path d="M83.9 46.4h.2v.3h-.2l-.1-.2h.3h-.3z" fill-rule="evenodd"/>
<path d="M86.5 42.5h.2v.3h-.2l-.1-.2h.3h-.3z" fill-rule="evenodd"/>
<path d="M167.2 29.4h.4v.4h-.4z" fill-rule="evenodd"/>
<path d="M172.4 29.4h.5v.4h-.5z" fill-rule="evenodd"/>
<path d="M172.4 37.2h.5v.5h-.5z" fill-rule="evenodd"/>
<path d="M25.8 98.6a1.29 1.29 0 0 1 1.4-.2 1.29 1.29 0 0 1 .8 1.2h-2.6v-.5z" fill-rule="evenodd"/>
<path d="M25.4 100.4h2.6a1.3 1.3 0 0 1-1.3 1.3 1.3 1.3 0 0 1-1.3-1.3z" fill-rule="evenodd"/>
<circle cx="30.5" cy="35.8" r="1.02"/>
<circle cx="25.8" cy="34.1" r=".72"/>
<circle cx="167.4" cy="37.4" r=".33"/>
</g>
<path d="M197.8 149.9l.2 .3 .3 .2M198.3 148.6l-.3 .1-.2 .4M199.1 148.6l.3 .1 .2 .4M199.6 149.9l-.2 .3-.3 .2" fill="none" stroke="#c90d0c" stroke-width=".53"/>
<path d="M270.4 21.8h6.5v7.8h-6.5zM114 76.5h9.1v13h-9.1zM91.8 128.6h10.5v7.8h-10.5zM250.8 131.2h6.5v13.1h-6.5zM13.6 178.1h6.6v10.5h-6.6z" fill="none" stroke="#c90d0c" stroke-width=".42"/>
<g fill="none" stroke="#0dab76" stroke-width=".21">
<path d="M42.3 37.4h7.8v2.6h2.6v5.2h2.6M42.3 34.8h10.4v2.6h2.6M42.3 29.6h57.4M42.3 27h65.2M42.3 32.2h52.1M47.5 24.4v2.6M65.8 37.4h2.6v20.9M71 29.6v23.5h5.2v-2.6M76.2 29.6v5.2M81.4 27v7.8M86.6 32.2v2.6M91.8 32.2v20.9h-5.2v-2.6"/>
<path d="M117.9 27h10.4M120.5 21.8v15.6M162.2 37.4h2.6M164.8 29.6h-2.6v10.4M175.2 37.4h15.7M175.2 29.6h2.6v5.2h13.1M177.8 37.4v5.2h-2.6M185.7 27h2.6M188.3 24.4v7.8h2.6M263.8 24.4h2.6M266.4 27h-2.6v2.6M39.7 53.1v2.6"/>
<path d="M42.3 47.8h7.8v23.5M42.3 50.5h2.6v2.6h-13v2.6M65.8 45.2h2.6M81.4 50.5v7.8M120.5 45.2v13.1h-70.4M172.6 50.5h18.3M180.4 53.1h10.5M188.3 42.6h2.6M188.3 55.7h2.6M31.9 66.1v2.6h18.2M39.7 63.5v5.2M107.5 79.1h2.6"/>
<path d="M172.6 76.5h18.3M185.7 79.1h5.2M237.8 68.7h28.6M237.8 76.5h20.8M237.8 73.9h5.2M237.8 66.1h5.2M237.8 71.3h20.8M237.8 63.5h20.8M26.7 92.1v2.7M97 81.7h13.1M107.5 84.3h2.6M110.1 86.9h-2.6v2.6"/>
<path d="M170 86.9h20.9M170 92.1h20.9M185.7 100h5.2M185.7 89.5h5.2M185.7 94.8h5.2M237.8 100h5.2M237.8 84.3h20.8M237.8 81.7h5.2M26.7 105.2v2.6M26.7 118.2v5.2M170 102.6h20.9M185.7 105.2h5.2"/>
<path d="M188.3 115.6h2.6M237.8 110.4h5.2M237.8 107.8h20.8M237.8 105.2h5.2M237.8 102.6h20.8M26.7 133.8v2.6M26.7 120.8h5.2M68.4 131.2h20.8M71 128.6v7.8M94.4 120.8h-10.4v15.6M97 139v10.5M99.7 120.8h15.6v15.6"/>
<path d="M104.9 131.2h36.5M104.9 133.8h2.6M125.7 131.2v5.2M138.7 126v10.4M190.9 128.6h-2.6v2.6M261.2 139h2.6M261.2 136.4h13.1M263.8 131.2v2.6h-2.6M71 144.3v2.6h67.7v-2.6M84 144.3v2.6M115.3 144.3v2.6M125.7 144.3v2.6"/>
<path d="M198.7 152.1v2.6M261.2 141.7h2.6v2.6M24.1 170.3h132.9v7.8h5.2M26.7 167.7v13h-2.6M26.7 178.1h5.2M42.3 178.1h7.8v5.2h7.8M52.7 170.3v7.8h5.2M68.4 178.1h7.8v5.2h7.8M78.8 170.3v7.8h5.2M94.4 178.1h7.9v5.2h7.8M104.9 170.3v7.8h5.2M120.5 178.1h7.8v5.2h7.8"/>
<path d="M130.9 170.3v7.8h5.2M146.6 178.1h7.8v5.2h7.8M172.6 178.1h2.6M248.2 164.1v1M250.8 164.1v1M256 161.5v3.6M258.6 161.5v3.6M261.2 161.5v3.6M263.8 161.5v3.6M269 164.1v1M271.7 164.1v1M274.3 164.1v1"/>
<path d="M24.1 183.3h7.8M42.3 183.3h2.6v5.3M68.4 183.3h2.6v5.3M94.4 183.3h2.6v5.3M120.5 183.3h2.6v5.3M146.6 183.3h2.6v5.3M172.6 183.3h7.8v5.3h-153.7v-2.6h-2.6M180.4 186h2.6v2.6"/>
</g>
<g fill="#0dab76" stroke="#0dab76" stroke-width=".21">
<circle cx="50.1" cy="68.7" r=".53"/>
<circle cx="68.4" cy="45.2" r=".53"/>
<circle cx="68.4" cy="58.3" r=".53"/>
<circle cx="81.4" cy="58.3" r=".53"/>
<circle cx="39.7" cy="68.7" r=".53"/>
<circle cx="50.1" cy="58.3" r=".53"/>
<circle cx="97" cy="146.9" r=".53"/>
<circle cx="84" cy="146.9" r=".53"/>
<circle cx="115.3" cy="146.9" r=".53"/>
<circle cx="125.7" cy="146.9" r=".53"/>
<circle cx="162.2" cy="37.4" r=".53"/>
<circle cx="123.1" cy="188.6" r=".53"/>
<circle cx="97" cy="188.6" r=".53"/>
<circle cx="71" cy="188.6" r=".53"/>
<circle cx="149.2" cy="188.6" r=".53"/>
<circle cx="180.4" cy="186" r=".53"/>
<circle cx="44.9" cy="188.6" r=".53"/>
<circle cx="188.3" cy="27" r=".53"/>
<circle cx="115.3" cy="131.2" r=".53"/>
<circle cx="125.7" cy="131.2" r=".53"/>
<circle cx="138.7" cy="131.2" r=".53"/>
<circle cx="104.9" cy="170.3" r=".53"/>
<circle cx="78.8" cy="170.3" r=".53"/>
<circle cx="52.7" cy="170.3" r=".53"/>
<circle cx="26.7" cy="170.3" r=".53"/>
<circle cx="130.9" cy="170.3" r=".53"/>
<circle cx="26.7" cy="178.1" r=".53"/>
<circle cx="120.5" cy="27" r=".53"/>
<circle cx="84" cy="131.2" r=".53"/>
<circle cx="71" cy="131.2" r=".53"/>
<circle cx="76.2" cy="29.6" r=".53"/>
<circle cx="71" cy="29.6" r=".53"/>
<circle cx="86.6" cy="32.2" r=".53"/>
<circle cx="91.8" cy="32.2" r=".53"/>
<circle cx="81.4" cy="27" r=".53"/>
<circle cx="177.8" cy="37.4" r=".53"/>
<circle cx="26.7" cy="120.8" r=".53"/>
<circle cx="39.7" cy="53.1" r=".53"/>
</g>
<g font-size="3.8" fill="#c90d0c">
<text x="24.9" y="12">1</text>
<text x="59.9" y="12">2</text>
<text x="94.9" y="12">3</text>
<text x="130" y="12">4</text>
<text x="165" y="12">5</text>
<text x="200" y="12">6</text>
<text x="235" y="12">7</text>
<text x="270" y="12">8</text>
<text x="5.2" y="32.4">A</text>
<text x="289.3" y="32.4">A</text>
<text x="5.2" y="69.1">B</text>
<text x="289.3" y="69.1">B</text>
<text x="5.1" y="105.9">C</text>
<text x="289.2" y="105.9">C</text>
<text x="5.1" y="142.6">D</text>
<text x="289.2" y="142.6">D</text>
<text x="5.2" y="179.3">E</text>
<text x="289.3" y="179.3">E</text>
<text x="24.9" y="199.7">1</text>
<text x="59.9" y="199.7">2</text>
<text x="94.9" y="199.7">3</text>
<text x="130" y="199.7">4</text>
<text x="165" y="199.7">5</text>
<text x="200" y="199.7">6</text>
<text x="235" y="199.7">7</text>
<text x="270" y="199.7">8</text>
</g>
<g font-size="2.6" fill="#808080">
<text x="118.9" y="17.1">5V</text>
<text x="48.4" y="22.8" transform="rotate(-90 48.4 22.8)">VBUS</text>
<text x="186" y="19.7">3V3</text>
<text x="108.8" y="24.4">PTC</text>
<text x="129.9" y="27.9">VSUP</text>
<text x="178.7" y="27.9">VCC</text>
<text x="193.5" y="29.1">J6</text>
<text x="255" y="25.3">BOOT</text>
<text x="56.6" y="35.9">R1</text>
<text x="96" y="33.1">D-</text>
<text x="101.2" y="30.5">D+</text>
<text x="108.8" y="31.4">PTC_ASM</text>
<text x="120.9" y="31.4">D1206</text>
<text x="178.4" y="34.3">RESET</text>
<text x="56.6" y="40.8">5.1K</text>
<text x="261" y="36.1">GND</text>
<text x="56.6" y="43.7">R2</text>
<text x="124.3" y="42.7" transform="rotate(-90 124.3 42.7)">TVS</text>
<text x="159.4" y="46.5">GND</text>
<text x="166.4" y="43.5">BOOT</text>
<text x="183.6" y="44.9" transform="rotate(-90 183.6 44.9)">3V3</text>
<text x="56.6" y="48.6">5.1K</text>
<text x="164.1" y="51.4">VSUP</text>
<text x="176.2" y="54">D-</text>
<text x="118.8" y="56.6" transform="rotate(-90 118.8 56.6)">TVS_SMF9.0CA</text>
<text x="183.3" y="56.6">D+</text>
<text x="260.2" y="64.4">A0</text>
<text x="244.6" y="67">MX3/2.3E</text>
<text x="268" y="69.6">PWM</text>
<text x="47.3" y="77.8">GND</text>
<text x="162.4" y="77.4">SWDIO</text>
<text x="244.6" y="74.8">MX5/2.4E</text>
<text x="260.2" y="77.4">MX0/2.1E</text>
<text x="260.2" y="72.2">LED</text>
<text x="92.8" y="82.6">D-</text>
<text x="98.9" y="80">VSUP</text>
<text x="174.6" y="80">SWDCK</text>
<text x="244.6" y="82.6">MX6/2.4E</text>
<text x="102.6" y="85.2">D+</text>
<text x="157.2" y="87.8">MY0/2.1A</text>
<text x="260.2" y="85.2">MX7/2.5E</text>
<text x="27.6" y="90.6" transform="rotate(-90 27.6 90.6)">VSUP</text>
<text x="157.2" y="93.1">MY2/2.1B</text>
<text x="172.7" y="95.7">MY3/2.1C</text>
<text x="172.8" y="90.4">MY1/2.1A</text>
<text x="104.6" y="96.1">GND</text>
<text x="172.8" y="100.9">MX2/2.2E</text>
<text x="244.6" y="100.9">MY8/2.5C</text>
<text x="157.2" y="103.5">MX4/2.3E</text>
<text x="172.8" y="106.1">MX1/2.2E</text>
<text x="244.6" y="106.1">MY6/2.5A</text>
<text x="260.2" y="103.5">MY7/2.5B</text>
<text x="244.6" y="111.3">MY4/2.1D</text>
<text x="260.2" y="108.7">MY5/2.5A</text>
<text x="25.1" y="116.9" transform="rotate(-90 25.1 116.9)">R3</text>
<text x="30.1" y="116.9" transform="rotate(-90 30.1 116.9)">150K</text>
<text x="180.3" y="116.5">VIN/3</text>
<text x="33.4" y="121.7">VIN/3</text>
<text x="69.4" y="123.9">5V</text>
<text x="96.1" y="124.6">D0</text>
<text x="136.5" y="121.3">3V3</text>
<text x="261.6" y="126.5">3V3</text>
<text x="25.1" y="132.5" transform="rotate(-90 25.1 132.5)">R4</text>
<text x="30.1" y="132.5" transform="rotate(-90 30.1 132.5)">75K</text>
<text x="59.8" y="132.1">VSUP</text>
<text x="107.5" y="133.8">SINK</text>
<text x="142.9" y="132.1">VCC</text>
<text x="185.4" y="137.7">GND</text>
<text x="193.5" y="133.8">MICROMOD-2222-C</text>
<text x="275.8" y="137.4">A0</text>
<text x="23.8" y="143">GND</text>
<text x="265.4" y="140">PWM</text>
<text x="181.2" y="147.1">STAND-OFF-REFLOW2.5MM_TALL</text>
<text x="197.1" y="144.8">H5</text>
<text x="94.2" y="156">GND</text>
<text x="261" y="150.8">GND</text>
<text x="195.8" y="161.2">GND</text>
<text x="25.1" y="163">5V</text>
<text x="15.5" y="171.2">VSUP</text>
<text x="250" y="170.1" transform="rotate(-90 250 170.1)">SC1</text>
<text x="252.6" y="170.1" transform="rotate(-90 252.6 170.1)">SC2</text>
<text x="257.8" y="170.2" transform="rotate(-90 257.8 170.2)">SG1</text>
<text x="260.4" y="170.2" transform="rotate(-90 260.4 170.2)">SG2</text>
<text x="263.1" y="170.2" transform="rotate(-90 263.1 170.2)">SG3</text>
<text x="265.7" y="170.2" transform="rotate(-90 265.7 170.2)">SG4</text>
<text x="270.9" y="170" transform="rotate(-90 270.9 170)">SA1</text>
<text x="273.5" y="170" transform="rotate(-90 273.5 170)">SA2</text>
<text x="276.1" y="170" transform="rotate(-90 276.1 170)">SA3</text>
<text x="176.8" y="179.1">LED</text>
<text x="180.2" y="195.1">GND</text>
</g>
<g font-size="2.6" fill="#0dab76">
<text x="24.1" y="19.2">USB-C Port</text>
<text x="108.5" y="20.7">OVR-A</text>
<text x="72.5" y="25.4">ESD</text>
<text x="196.1" y="24.4">Sparkfun Micromod Connector</text>
<text x="99.6" y="42.4">ESD and</text>
<text x="99.6" y="45.1">POWER</text>
<text x="99.6" y="47.8">Protection</text>
<text x="127" y="44.7" transform="rotate(-90 127 44.7)">OVR-V</text>
<text x="11" y="66">SHIELD NOISE</text>
<text x="11" y="68.7">ISOLATION</text>
<text x="125.7" y="78.9">(Optional)</text>
<text x="125.7" y="81.6">Unified Daughter</text>
<text x="125.7" y="84.3">Board Connector</text>
<text x="31.9" y="107.8">Micromod Voltage Sensor</text>
<text x="68.4" y="115.6">3V3 Power Supply</text>
<text x="39.7" y="165.1">RGB LEDs</text>
</g>
<g font-size="2.6" fill="#c90d0c">
<text x="222.1" y="165.1">Open Hardware</text>
<text x="222.1" y="167.7">Powered by QMK</text>
<text x="222.1" y="162.5">Tecsmith</text>
<text x="222.1" y="170.3">Sparkfun MicroMod</text>
</g>
<g font-size="2.2" fill="#808080">
<text x="31.3" y="27.8">VBUS</text>
<text x="268" y="24">1</text>
<text x="268" y="26.6">2</text>
<text x="32.9" y="35.6">CC1</text>
<text x="34.4" y="30.4">D+</text>
<text x="35" y="33">D-</text>
<text x="189.8" y="31.8">2*2</text>
<text x="191.9" y="34.5">6</text>
<text x="195.9" y="35.6">RESET</text>
<text x="195.9" y="33">3.3V</text>
<text x="209.8" y="35.6">SPI_SDO1/SDIO_CMD</text>
<text x="210.8" y="33">SPI_SCK1/SDIO_CLK</text>
<text x="235.5" y="31.8">60</text>
<text x="235.5" y="34.5">62</text>
<text x="31.5" y="40.8">SBU1</text>
<text x="32.9" y="38.2">CC2</text>
<text x="75.8" y="37.1" transform="rotate(-90 75.8 37.1)">P$6</text>
<text x="81" y="37.1" transform="rotate(-90 81 37.1)">P$5</text>
<text x="86.2" y="37.1" transform="rotate(-90 86.2 37.1)">P$4</text>
<text x="190.8" y="37.1">11</text>
<text x="195.9" y="38.2">BOOT</text>
<text x="209.1" y="38.2">SPI_SDI1/SDIO_DATA0</text>
<text x="219.4" y="40.8">SDIO_DATA1</text>
<text x="235.5" y="39.7">66</text>
<text x="235.5" y="37.1">64</text>
<text x="31.5" y="43.4">SBU2</text>
<text x="190.6" y="44.9">72</text>
<text x="191.9" y="42.3">4</text>
<text x="195.9" y="46">RTC_3V</text>
<text x="195.9" y="43.4">3.3V_EN</text>
<text x="209.7" y="46">SPI_CS1/SDIO_DATA3</text>
<text x="219.4" y="43.4">SDIO_DATA2</text>
<text x="235.5" y="42.3">68</text>
<text x="235.5" y="44.9">70</text>
<text x="32.4" y="48.6">GND</text>
<text x="40.1" y="50.1">M1*4</text>
<text x="75.8" y="52.1" transform="rotate(-90 75.8 52.1)">P$1</text>
<text x="81" y="52.1" transform="rotate(-90 81 52.1)">P$2</text>
<text x="86.2" y="52.1" transform="rotate(-90 86.2 52.1)">P$3</text>
<text x="191.9" y="52.7">5</text>
<text x="191.9" y="50.1">9</text>
<text x="195.9" y="53.8">USB_D-</text>
<text x="195.9" y="51.2">USB_VIN</text>
<text x="223.2" y="53.8">SPI_SDO</text>
<text x="223.5" y="51.2">SPI_SCK</text>
<text x="235.5" y="50.1">57</text>
<text x="235.5" y="52.7">59</text>
<text x="191.9" y="55.3">3</text>
<text x="195.9" y="56.4">USB_D+</text>
<text x="224.3" y="56.4">SPI_SDI</text>
<text x="224.9" y="59.1">SPI_CS</text>
<text x="235.5" y="55.3">61</text>
<text x="235.5" y="57.9">55</text>
<text x="190.6" y="63.1">35</text>
<text x="190.6" y="60.5">37</text>
<text x="195.9" y="64.3">USBHOST_D+</text>
<text x="195.9" y="61.7">USBHOST_D-</text>
<text x="230.1" y="64.3">A0</text>
<text x="235.5" y="65.7">38</text>
<text x="235.5" y="63.1">34</text>
<text x="190.6" y="70.9">41</text>
<text x="190.6" y="68.3">43</text>
<text x="195.9" y="69.5">CAN-TX</text>
<text x="226.2" y="69.5">PWM0</text>
<text x="230.1" y="66.9">A1</text>
<text x="235.5" y="70.9">47</text>
<text x="235.5" y="68.3">32</text>
<text x="190.6" y="76.1">23</text>
<text x="195.9" y="77.3">SWDIO</text>
<text x="195.9" y="72.1">CAN-RX</text>
<text x="218" y="77.3">D1/CAM_TRIG</text>
<text x="226.2" y="72.1">PWM1</text>
<text x="230" y="74.7">D0</text>
<text x="235.5" y="73.5">10</text>
<text x="235.5" y="76.1">18</text>
<text x="111.7" y="78.8">1</text>
<text x="111.7" y="81.4">2</text>
<text x="111.7" y="84">3</text>
<text x="190.6" y="84">58</text>
<text x="190.6" y="78.8">21</text>
<text x="195.9" y="79.9">SWDCK</text>
<text x="228.7" y="82.5">TX1</text>
<text x="235.5" y="84">19</text>
<text x="235.5" y="81.4">17</text>
<text x="111.7" y="86.6">4</text>
<text x="190.6" y="86.6">56</text>
<text x="190.6" y="89.2">54</text>
<text x="195.9" y="85.1">AUD_MCLK</text>
<text x="195.9" y="87.7">AUD_OUT/CAM_MCLK</text>
<text x="227.2" y="87.7">RTS1</text>
<text x="228.5" y="85.1">RX1</text>
<text x="235.5" y="89.2">15</text>
<text x="235.5" y="86.6">13</text>
<text x="190.6" y="91.8">52</text>
<text x="190.6" y="94.4">50</text>
<text x="195.9" y="90.3">AUD_IN/CAM_PCLK</text>
<text x="195.9" y="92.9">AUD_LRCLK</text>
<text x="195.9" y="95.5">AUD_BCLK</text>
<text x="227.1" y="90.3">CTS1</text>
<text x="228.5" y="95.5">RX2</text>
<text x="228.7" y="92.9">TX2</text>
<text x="235.5" y="94.4">20</text>
<text x="235.5" y="91.8">22</text>
<text x="190.6" y="99.6">14</text>
<text x="195.9" y="100.7">I2C_SCL</text>
<text x="223.5" y="100.7">G0/BUS0</text>
<text x="235.5" y="99.6">40</text>
<text x="190.6" y="104.8">16</text>
<text x="190.6" y="102.2">12</text>
<text x="190.6" y="107.4">53</text>
<text x="195.9" y="106">I2C_INT</text>
<text x="195.9" y="103.4">I2C_SDA</text>
<text x="223.5" y="103.4">G1/BUS1</text>
<text x="223.5" y="106">G2/BUS2</text>
<text x="235.5" y="102.2">42</text>
<text x="235.5" y="104.8">44</text>
<text x="235.5" y="107.4">46</text>
<text x="190.6" y="110">51</text>
<text x="195.9" y="108.6">I2C_SCL1</text>
<text x="195.9" y="111.2">I2C_SDA1</text>
<text x="223.5" y="108.6">G3/BUS3</text>
<text x="223.5" y="111.2">G4/BUS4</text>
<text x="223.5" y="113.8">G5/BUS5</text>
<text x="235.5" y="110">48</text>
<text x="235.5" y="112.6">73</text>
<text x="190.6" y="115.2">49</text>
<text x="195.9" y="116.4">BATT_VIN/3</text>
<text x="223.5" y="116.4">G6/BUS6</text>
<text x="223.5" y="119">G7/BUS7</text>
<text x="235.5" y="115.2">71</text>
<text x="235.5" y="117.8">69</text>
<text x="206.6" y="124.2">G9/ADC_D-/CAM_HSYNC</text>
<text x="229.8" y="121.6">G8</text>
<text x="235.5" y="120.4">67</text>
<text x="235.5" y="123.1">65</text>
<text x="235.5" y="125.7">63</text>
<text x="189.8" y="128.3">1*7</text>
<text x="195.9" y="129.4">GND</text>
<text x="204.9" y="126.8">G10/ADC_D+/CAM_VSYNC</text>
<text x="228.8" y="129.4">G11</text>
<text x="235.5" y="128.3">8</text>
<text x="258.4" y="136.1">3</text>
<text x="258.4" y="133.5">4</text>
<text x="258.4" y="141.3">1</text>
<text x="258.4" y="138.7">2</text>
<text x="27.5" y="177.8">1-VDD</text>
<text x="40.1" y="177.8">4-DIN</text>
<text x="53.6" y="177.8">1-VDD</text>
<text x="66.1" y="177.8">4-DIN</text>
<text x="79.6" y="177.8">1-VDD</text>
<text x="92.2" y="177.8">4-DIN</text>
<text x="105.7" y="177.8">1-VDD</text>
<text x="118.3" y="177.8">4-DIN</text>
<text x="131.8" y="177.8">1-VDD</text>
<text x="144.3" y="177.8">4-DIN</text>
<text x="163.2" y="177.8">5</text>
<text x="170.4" y="177.8">2</text>
<text x="21.2" y="185.6">1</text>
<text x="21.2" y="183">2</text>
<text x="21.2" y="180.4">3</text>
<text x="25.9" y="183">2-DOUT</text>
<text x="40.1" y="183">3-GND</text>
<text x="52" y="183">2-DOUT</text>
<text x="66.1" y="183">3-GND</text>
<text x="78.1" y="183">2-DOUT</text>
<text x="92.2" y="183">3-GND</text>
<text x="104.1" y="183">2-DOUT</text>
<text x="118.3" y="183">3-GND</text>
<text x="130.2" y="183">2-DOUT</text>
<text x="144.3" y="183">3-GND</text>
<text x="163.2" y="183">4</text>
<text x="170.4" y="183">3</text>
</g>
<g font-size="1.8" fill="#808080">
<text x="21.5" y="23.4">X1</text>
<text x="34.5" y="174.2">LED-8</text>
<text x="60.5" y="174.2">LED-7</text>
<text x="86.6" y="174.2">LED-6</text>
<text x="112.7" y="174.2">LED-5</text>
<text x="138.7" y="174.2">LED-CL</text>
<text x="164.8" y="174.2">L/SFT</text>
<text x="161.2" y="188">MC74VHC1G50</text>
</g>
<text font-size="1.8" fill="#c90d0c" x="23.9" y="40.7">USB C</text>
<g font-size="1.5" fill="#c90d0c">
<text x="35" y="178.7">R</text>
<text x="61.1" y="178.7">R</text>
<text x="87.1" y="178.7">R</text>
<text x="113.2" y="178.7">R</text>
<text x="139.3" y="178.7">R</text>
<text x="168.5" y="178.7">A</text>
<text x="35" y="181.3">G</text>
<text x="35" y="183.9">B</text>
<text x="61.1" y="181.3">G</text>
<text x="61.1" y="183.9">B</text>
<text x="87.1" y="181.3">G</text>
<text x="87.1" y="183.9">B</text>
<text x="113.2" y="181.3">G</text>
<text x="113.2" y="183.9">B</text>
<text x="139.3" y="181.3">G</text>
<text x="139.3" y="183.9">B</text>
<text x="165.3" y="183.9">Y</text>
</g>
<g font-size=".9" fill="#c90d0c">
<text x="120.2" y="18.9">5</text>
<text x="188" y="21.5">3</text>
<text x="185.4" y="42.9" transform="rotate(-90 185.4 42.9)">3</text>
<text x="70.7" y="125.8">5</text>
<text x="138.5" y="123.2">3</text>
<text x="263.6" y="128.4">3</text>
<text x="26.4" y="164.9">5</text>
</g>
</svg>
